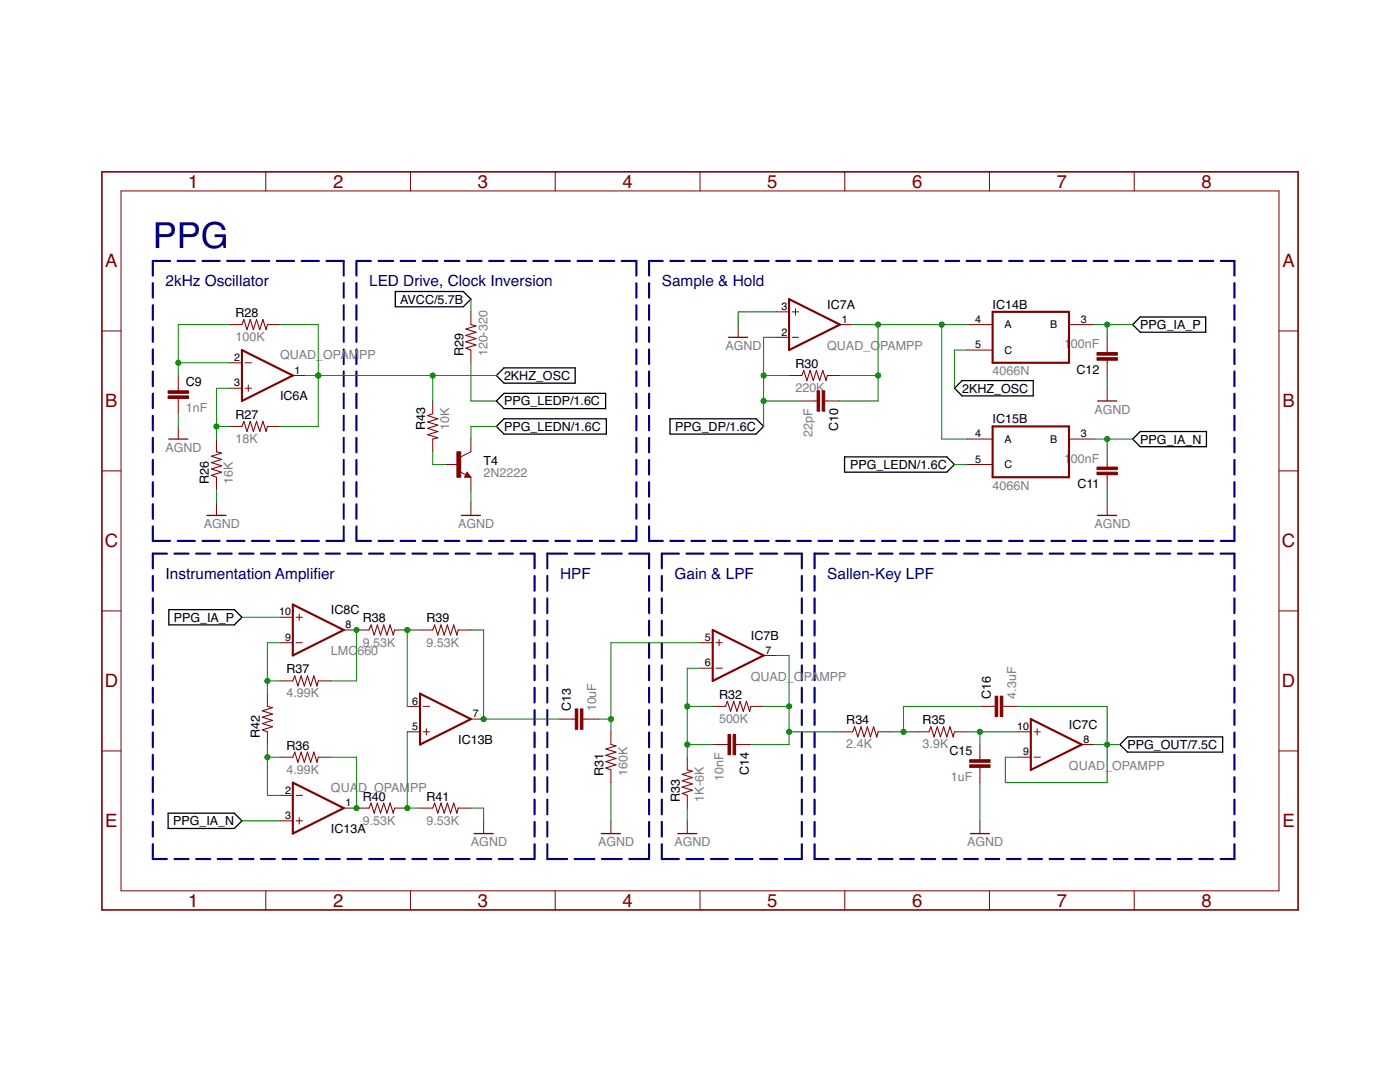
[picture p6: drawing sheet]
<svg xmlns="http://www.w3.org/2000/svg" width="279mm" height="216mm" viewBox="0 0 279 216" stroke-linecap="round" stroke-linejoin="round" font-family="sans-serif">
<g fill="none" stroke="#000080" stroke-width=".42">
<path d="M30.5 56.5v2.9M34 52.1h-3.5v2.9M35.5 52.1h3.4M40.4 52.1h3.4M45.3 52.1h3.5M50.3 52.1h3.4M55.2 52.1h3.5M60.2 52.1h3.4M65.2 52.1h3.4v2.9M68.6 56.5v2.9M71.1 56.5v2.9M74 52.1h-2.9v2.9"/>
<path d="M75.5 52.1h3M79.9 52.1h3M84.4 52.1h2.9M88.8 52.1h2.9M93.2 52.1h2.9M97.6 52.1h2.9M102 52.1h2.9M106.4 52.1h2.9M110.8 52.1h2.9M115.3 52.1h2.9M119.7 52.1h2.9M124.1 52.1h2.9v2.9"/>
<path d="M127 56.5v2.9M129.5 56.5v2.9M132.3 52.1h-2.8v2.9M133.8 52.1h2.7M138 52.1h2.7M142.2 52.1h2.7M146.4 52.1h2.8M150.7 52.1h2.7M154.9 52.1h2.7M159.1 52.1h2.7M163.3 52.1h2.8M167.6 52.1h2.7"/>
<path d="M171.8 52.1h2.7M176 52.1h2.8M180.3 52.1h2.7M184.5 52.1h2.7M188.7 52.1h2.7M192.9 52.1h2.7M197.1 52.1h2.8M201.4 52.1h2.7M205.6 52.1h2.7M209.8 52.1h2.8M214.1 52.1h2.7M218.3 52.1h2.7"/>
<path d="M222.5 52.1h2.7M226.7 52.1h2.7M230.9 52.1h2.8M235.2 52.1h2.7M239.4 52.1h2.7M243.6 52.1h2.8v2.9M246.4 56.5v2.9M30.5 60.9v2.9M30.5 65.3v2.9M30.5 69.7v2.9M30.5 74.1v2.9M30.5 78.5v2.9"/>
<path d="M68.6 60.9v2.9M68.6 65.3v2.9M68.6 69.7v2.9M68.6 74.1v2.9M68.6 78.5v2.9M71.1 60.9v2.9M71.1 65.3v2.9M71.1 69.7v2.9M71.1 74.1v2.9M71.1 78.5v2.9M127 60.9v2.9M127 65.3v2.9"/>
<path d="M127 69.7v2.9M127 74.1v2.9M127 78.5v2.9M129.5 60.9v2.9M129.5 65.3v2.9M129.5 69.7v2.9M129.5 74.1v2.9M129.5 78.5v2.9M246.4 60.9v2.9M246.4 65.3v2.9M246.4 69.7v2.9M246.4 74.1v2.9"/>
<path d="M246.4 78.5v2.9M30.5 83v2.9M30.5 87.4v2.9M30.5 91.8v2.9M30.5 96.2v2.9M68.6 83v2.9M68.6 87.4v2.9M68.6 91.8v2.9M68.6 96.2v2.9M71.1 83v2.9M71.1 87.4v2.9M71.1 91.8v2.9"/>
<path d="M71.1 96.2v2.9M127 83v2.9M127 87.4v2.9M127 91.8v2.9M127 96.2v2.9M129.5 83v2.9M129.5 87.4v2.9M129.5 91.8v2.9M129.5 96.2v2.9M246.4 83v2.9M246.4 87.4v2.9M246.4 91.8v2.9"/>
<path d="M246.4 96.2v2.9M30.5 100.6v2.9M30.5 105v2.9h3.5M30.5 114.9v3M30.5 119.4v2.9M33.3 110.5h-2.8v2.9M34.8 110.5h2.8M35.5 107.9h3.4M39.1 110.5h2.9M40.4 107.9h3.4M43.5 110.5h2.8M45.3 107.9h3.5"/>
<path d="M47.8 110.5h2.8M50.3 107.9h3.4M52.1 110.5h2.8M55.2 107.9h3.5M56.4 110.5h2.8M60.2 107.9h3.4M60.7 110.5h2.8M65 110.5h2.8M68.6 105v2.9h-3.4M68.6 100.6v2.9M69.3 110.5h2.9M71.1 105v2.9h2.9"/>
<path d="M71.1 100.6v2.9M73.7 110.5h2.8M75.5 107.9h3M78 110.5h2.8M79.9 107.9h3M82.3 110.5h2.8M84.4 107.9h2.9M86.6 110.5h2.8M88.8 107.9h2.9M90.9 110.5h2.8M93.2 107.9h2.9M95.2 110.5h2.8"/>
<path d="M97.6 107.9h2.9M99.5 110.5h2.9M102 107.9h2.9M103.9 110.5h2.8v2.9M106.4 107.9h2.9M106.7 114.9v3M106.7 119.4v2.9M109.2 114.9v3M109.2 119.4v2.9M110.8 107.9h2.9M113.2 110.5h-4v2.9M114.7 110.5h3.9"/>
<path d="M115.3 107.9h2.9M119.7 107.9h2.9M120.1 110.5h4M125.6 110.5h3.9v2.9M127 105v2.9h-2.9M127 100.6v2.9M129.5 105v2.9h2.8M129.5 100.6v2.9M129.5 114.9v3M129.5 119.4v2.9M132.1 114.9v3M132.1 119.4v2.9"/>
<path d="M133.8 107.9h2.7M135.5 110.5h-3.4v2.9M137 110.5h3.4M138 107.9h2.7M141.9 110.5h3.4M142.2 107.9h2.7M146.4 107.9h2.8M146.8 110.5h3.4M150.7 107.9h2.7M151.7 110.5h3.4M154.9 107.9h2.7M156.6 110.5h3.4v2.9"/>
<path d="M159.1 107.9h2.7M160 114.9v3M160 119.4v2.9M162.6 114.9v3M162.6 119.4v2.9M163.3 107.9h2.8M165.3 110.5h-2.7v2.9M166.8 110.5h2.8M167.6 107.9h2.7M171.1 110.5h2.7M171.8 107.9h2.7M175.3 110.5h2.8"/>
<path d="M176 107.9h2.8M179.6 110.5h2.8M180.3 107.9h2.7M183.9 110.5h2.7M184.5 107.9h2.7M188.2 110.5h2.7M188.7 107.9h2.7M192.4 110.5h2.8M192.9 107.9h2.7M196.7 110.5h2.7M197.1 107.9h2.8M200.9 110.5h2.8"/>
<path d="M201.4 107.9h2.7M205.2 110.5h2.8M205.6 107.9h2.7M209.5 110.5h2.7M209.8 107.9h2.8M213.7 110.5h2.8M214.1 107.9h2.7M218 110.5h2.8M218.3 107.9h2.7M222.3 110.5h2.7M222.5 107.9h2.7M226.5 110.5h2.8"/>
<path d="M226.7 107.9h2.7M230.8 110.5h2.8M230.9 107.9h2.8M235.1 110.5h2.7M235.2 107.9h2.7M239.3 110.5h2.8M239.4 107.9h2.7M243.6 110.5h2.8v2.9M246.4 105v2.9h-2.8M246.4 100.6v2.9M246.4 114.9v3M246.4 119.4v2.9"/>
<path d="M30.5 123.8v3M30.5 128.3v3M30.5 132.8v2.9M30.5 137.2v3M106.7 123.8v3M106.7 128.3v3M106.7 132.8v2.9M106.7 137.2v3M109.2 123.8v3M109.2 128.3v3M109.2 132.8v2.9M109.2 137.2v3"/>
<path d="M129.5 123.8v3M129.5 128.3v3M129.5 132.8v2.9M129.5 137.2v3M132.1 123.8v3M132.1 128.3v3M132.1 132.8v2.9M132.1 137.2v3M160 123.8v3M160 128.3v3M160 132.8v2.9M160 137.2v3"/>
<path d="M162.6 123.8v3M162.6 128.3v3M162.6 132.8v2.9M162.6 137.2v3M246.4 123.8v3M246.4 128.3v3M246.4 132.8v2.9M246.4 137.2v3M30.5 141.7v3M30.5 146.2v2.9M30.5 150.6v3M30.5 155.1v2.9"/>
<path d="M30.5 159.5v3M106.7 141.7v3M106.7 146.2v2.9M106.7 150.6v3M106.7 155.1v2.9M106.7 159.5v3M109.2 141.7v3M109.2 146.2v2.9M109.2 150.6v3M109.2 155.1v2.9M109.2 159.5v3M129.5 141.7v3"/>
<path d="M129.5 146.2v2.9M129.5 150.6v3M129.5 155.1v2.9M129.5 159.5v3M132.1 141.7v3M132.1 146.2v2.9M132.1 150.6v3M132.1 155.1v2.9M132.1 159.5v3M160 141.7v3M160 146.2v2.9M160 150.6v3"/>
<path d="M160 155.1v2.9M160 159.5v3M162.6 141.7v3M162.6 146.2v2.9M162.6 150.6v3M162.6 155.1v2.9M162.6 159.5v3M246.4 141.7v3M246.4 146.2v2.9M246.4 150.6v3M246.4 155.1v2.9M246.4 159.5v3"/>
<path d="M30.5 164v2.9M30.5 168.4v3h2.8M34.8 171.4h2.8M39.1 171.4h2.9M43.5 171.4h2.8M47.8 171.4h2.8M52.1 171.4h2.8M56.4 171.4h2.8M60.7 171.4h2.8M65 171.4h2.8M69.3 171.4h2.9M73.7 171.4h2.8"/>
<path d="M78 171.4h2.8M82.3 171.4h2.8M86.6 171.4h2.8M90.9 171.4h2.8M95.2 171.4h2.8M99.5 171.4h2.9M106.7 168.4v3h-2.8M106.7 164v2.9M109.2 168.4v3h4M109.2 164v2.9M114.7 171.4h3.9M120.1 171.4h4"/>
<path d="M129.5 164v2.9M129.5 168.4v3h-3.9M132.1 168.4v3h3.4M132.1 164v2.9M137 171.4h3.4M141.9 171.4h3.4M146.8 171.4h3.4M151.7 171.4h3.4M160 168.4v3h-3.4M160 164v2.9M162.6 168.4v3h2.7M162.6 164v2.9"/>
<path d="M166.8 171.4h2.8M171.1 171.4h2.7M175.3 171.4h2.8M179.6 171.4h2.8M183.9 171.4h2.7M188.2 171.4h2.7M192.4 171.4h2.8M196.7 171.4h2.7M200.9 171.4h2.8M205.2 171.4h2.8M209.5 171.4h2.7M213.7 171.4h2.8"/>
<path d="M218 171.4h2.8M222.3 171.4h2.7M226.5 171.4h2.8M230.8 171.4h2.8M235.1 171.4h2.7M239.3 171.4h2.8M246.4 164v2.9M246.4 168.4v3h-2.8"/>
</g>
<path d="M78.9 58.2h13.6l1.5 1.5-1.5 1.5h-13.6zM99.1 74.9l1.5-1.5h14.2v3.1h-14.2zM190.5 77.5l1.5-1.6h14.2v3.1h-14.2zM226 64.8l1.6-1.6h13v3.1h-13zM99.1 85.1l1.5-1.5h20.4v3h-20.4zM99.1 80l1.5-1.5h20.3v3h-20.3zM133.7 83.6h17.2l1.5 1.5-1.5 1.5h-17.2zM168.6 91.2h20.4l1.5 1.5-1.5 1.5h-20.4zM226 87.6l1.6-1.5h13.2v3h-13.2zM33.7 121.6h13.1l1.5 1.6-1.5 1.5h-13.1zM223.5 148.6l1.5-1.6h19v3.1h-19zM33.5 162.3h13.3l1.5 1.5-1.5 1.5h-13.3z" fill="none" stroke="#000" stroke-width=".25"/>
<path d="M20.3 34.3h238.8v147.3h-238.8z" fill="none" stroke="#800000" stroke-width=".32"/>
<g fill="none" stroke="#800000" stroke-width=".2">
<path d="M24.2 38.1h231v139.7h-231zM53 34.3v3.8M81.9 34.3v3.8M110.8 34.3v3.8M139.7 34.3v3.8M168.6 34.3v3.8M197.5 34.3v3.8M226.4 34.3v3.8M20.3 66h3.9M35.6 74.9v3.1M35.6 79.5v3M45.7 77.5h2.6"/>
<path d="M45.7 72.4h2.6M45.7 64.8h2.6M48.9 77.5h1.3M48.9 72.4h1.3M49.6 76.8v1.3M53.4 64.8h2.5M58.4 74.9h2.6M94 62.2v2.6M94 69.8v2.6M147.3 64.8v2.5M154.9 62.2h2.6M154.9 67.3h2.6"/>
<path d="M157.5 74.9h2.5M158.1 62.2h1.3M158.1 67.3h1.3M158.7 61.6v1.3M165.1 74.9h2.5M167.6 64.8h2.6M193 64.8h5.1M193 69.8h5.1M213.3 64.8h5.1M221 67.3v3.1M221 71.9v3M221 77.5v2.5"/>
<path d="M255.2 66h3.9M20.3 94h3.9M35.6 85.1v2.5M43.2 87.6v2.5M43.2 95.2v2.6M45.7 85.1h2.6M53.4 85.1h2.5M86.4 80v2.5M86.4 87.6v2.5M88.9 92.7h2.5M91.8 94.1l1.2 .6M93.2 94.2l.8 1h-1.3z"/>
<path d="M94 87.6v2.5l-2.1 1.1M94 95.2v2.6M160 80h3.1M164.6 80h3M193 92.7h5.1M193 87.6h5.1M213.3 87.6h5.1M221 90.1v3.1M221 94.7v3.1M255.2 94h3.9M43.2 100.3v2.5M94 100.3v2.5"/>
<path d="M221 100.3v2.5M20.3 121.9h3.9M53.4 138.4v2.5M55.9 128.2h2.5M55.9 123.2h2.5M55.9 135.9h2.5M59.1 128.2h1.2M59.1 123.2h1.2M59.7 122.5v1.3M63.5 135.9h2.6M68.6 125.7h5.1M78.7 125.7h2.6"/>
<path d="M83.8 125.7h2.6M91.4 125.7h2.6M139.7 128.2h2.5M139.7 133.3h2.5M142.9 128.2h1.2M142.9 133.3h1.2M143.5 127.6v1.3M152.4 130.8h2.5M255.2 121.9h3.9M20.3 149.8h3.9M53.4 146v2.6M55.9 151.1h2.5"/>
<path d="M55.9 158.7h2.5M59.1 158.7h1.2M63.5 151.1h2.6M81.3 146h2.5M81.3 140.9h2.5M84.5 146h1.2M84.5 140.9h1.2M85.1 145.4v1.3M94 143.5h2.5M111.8 143.5h3M116.3 143.5h3.1M121.9 146v2.6"/>
<path d="M121.9 153.6v2.6M137.2 151.1v2.5M137.2 158.7v2.5M142.2 148.6h3.1M142.2 140.9h2.6M146.8 148.6h3.1M149.9 140.9h2.5M167.6 146h2.6M175.2 146h2.6M182.9 146h2.5M190.5 146h2.5M195.6 140.9h3"/>
<path d="M195.6 148.6v3M195.6 153.1v3.1M200.1 140.9h3.1M203.2 146h2.5M203.2 151.1h2.5M206.4 146h1.2M206.4 151.1h1.2M207 145.4v1.3M215.9 148.6h2.5M255.2 149.8h3.9M53 177.8v3.8M55.9 163.8h2.5"/>
<path d="M59.1 163.8h1.2M59.7 163.2v1.2M68.6 161.2h5.1M78.7 161.2h2.6M81.9 177.8v3.8M83.8 161.2h2.6M91.4 161.2h2.6M96.5 163.8v2.5M110.8 177.8v3.8M121.9 163.8v2.5M137.2 163.8v2.5M139.7 177.8v3.8"/>
<path d="M168.6 177.8v3.8M195.6 163.8v2.5M197.5 177.8v3.8M226.4 177.8v3.8"/>
</g>
<path d="M157.5 59.7l10.1 5.1-10.1 5zM48.3 69.8l10.1 5.1-10.1 5.1zM198.1 62.2h15.2v10.2h-15.2zM198.1 85.1h15.2v10.1h-15.2zM58.4 120.6l10.2 5.1-10.2 5.1zM83.8 138.4l10.2 5.1-10.2 5.1zM142.2 125.7l10.2 5.1-10.2 5.1zM58.4 156.2l10.2 5-10.2 5.1zM205.7 143.5l10.2 5.1-10.2 5z" fill="none" stroke="#800000" stroke-width=".42"/>
<g fill="none" stroke="#800000" stroke-width=".21">
<path d="M48.3 64.8l.4-1 .6 2 .6-2 .7 2 .6-2 .6 2 .7-2 .6 2 .3-1M94 64.8l1 .2-2 .7 2 .6-2 .6 2 .7-2 .6 2 .6-2 .7 1 .3M160 74.9l.4-1 .6 2 .7-2 .6 2 .6-2 .7 2 .6-2 .6 2 .3-1M43.2 90.1l1 .3-2 .6 2 .7-2 .6 2 .6-2 .7 2 .6-2 .6 1 .4M48.3 85.1l.4-1 .6 2 .6-2 .7 2 .6-2 .6 2 .7-2 .6 2 .3-1M86.4 82.5l-1.1 .4 2.1 .7-2.1 .6 2.1 .6-2.1 .7 2.1 .6-2.1 .6 2.1 .7-1 .2M58.4 135.9l.4-1 .7 2 .6-2 .6 2 .7-2 .6 2 .6-2 .7 2 .2-1M73.7 125.7l.3-1 .7 2 .6-2 .6 2 .7-2 .6 2 .7-2 .6 2 .2-1M86.4 125.7l.3-1 .7 2 .6-2 .6 2 .7-2 .6 2 .7-2 .6 2 .2-1M53.4 140.9l1 .3-2.1 .6 2.1 .7-2.1 .6 2.1 .6-2.1 .7 2.1 .6-2.1 .6 1.1 .4M58.4 151.1l.4-1 .7 2 .6-2 .6 2 .7-2 .6 2 .6-2 .7 2 .2-1M121.9 148.6l1 .2-2 .7 2 .6-2 .6 2 .6-2 .7 2 .6-2 .6 1 .4"/>
<path d="M137.2 153.6l1 .3-2.1 .6 2.1 .7-2.1 .6 2.1 .6-2.1 .7 2.1 .6-2.1 .6 1.1 .4M144.8 140.9l.4-1 .6 2.1 .6-2.1 .7 2.1 .6-2.1 .6 2.1 .7-2.1 .6 2.1 .3-1.1M170.2 146l.4-1 .6 2 .6-2 .7 2 .6-2 .6 2 .6-2 .7 2 .2-1M185.4 146l.4-1 .6 2 .6-2 .7 2 .6-2 .7 2 .6-2 .6 2 .3-1M73.7 161.2l.3-1 .7 2.1 .6-2.1 .6 2.1 .7-2.1 .6 2.1 .7-2.1 .6 2.1 .2-1.1M86.4 161.2l.3-1 .7 2.1 .6-2.1 .6 2.1 .7-2.1 .6 2.1 .7-2.1 .6 2.1 .2-1.1"/>
</g>
<g fill="#800000" stroke="#800000" stroke-width=".2">
<path d="M33.5 79h4.1v.5h-4.1z"/>
<path d="M33.5 78h4.1v.5h-4.1z"/>
<path d="M163.1 78h.5v4h-.5z"/>
<path d="M164.1 78h.5v4h-.5z"/>
<path d="M218.9 93.2h4.1v.5h-4.1z"/>
<path d="M218.9 94.2h4.1v.5h-4.1z"/>
<path d="M218.9 70.4h4.1v.5h-4.1z"/>
<path d="M218.9 71.4h4.1v.5h-4.1z"/>
<path d="M115.8 141.5h.5v4h-.5z"/>
<path d="M114.8 141.5h.5v4h-.5z"/>
<path d="M145.3 146.5h.5v4.1h-.5z"/>
<path d="M146.3 146.5h.5v4.1h-.5z"/>
<path d="M193.5 152.6h4.1v.5h-4.1z"/>
<path d="M193.5 151.6h4.1v.5h-4.1z"/>
<path d="M199.6 138.9h.5v4.1h-.5z"/>
<path d="M198.6 138.9h.5v4.1h-.5z"/>
<path d="M91.2 90.1h.7v5.1h-.7z"/>
</g>
<path d="M145.4 67.3h3.8M33.7 87.6h3.8M93.2 94.7l.1 .3h-.3l.2-.5 .5 .6h-.7M219.1 80h3.8M41.3 102.8h3.8M92.1 102.8h3.8M219.1 102.8h3.8M94.6 166.3h3.8M120 166.3h3.8M135.3 166.3h3.8M193.7 166.3h3.8" fill="none" stroke="#800000" stroke-width=".25"/>
<g fill="none" stroke="#008000" stroke-width=".2">
<path d="M94 59.7v2.5M35.6 72.4h10.1M45.7 64.8h-10.1v10.1M45.7 77.5h-2.5v10.1M55.9 64.8h7.6v20.3h-7.6M61 74.9h38.1M86.4 74.9v5.1M94 72.4v7.6h5.1M152.4 74.9h5.1M154.9 67.3h-2.5v17.8M154.9 62.2h-7.6v2.6M167.6 74.9h7.6"/>
<path d="M170.2 64.8h22.8M175.2 64.8v15.2h-7.6M187.9 64.8v22.8h5.1M193 69.8h-2.5v7.7M218.4 64.8h7.6M221 64.8v2.5M221 74.9v2.6M35.6 82.5v2.6M43.2 85.1h2.5M43.2 97.8v2.5M86.4 90.1v2.6h2.5M94 97.8v2.5"/>
<path d="M99.1 85.1h-5.1v2.5M152.4 80h7.6M190.5 92.7h2.5M218.4 87.6h7.6M221 87.6v2.5M221 97.8v2.5M48.3 123.2h7.6M53.4 135.9h2.5M55.9 128.2h-2.5v10.2M71.1 125.7v10.2h-5M83.8 125.7h-2.5v15.2M94 125.7h2.5v17.8h15.3"/>
<path d="M139.7 128.2h-17.8v17.8M139.7 133.3h-2.5v17.8M154.9 130.8h2.6v17.8h-7.6M53.4 148.6v10.1h2.5M53.4 151.1h2.5M66.1 151.1h5v10.1M81.3 146v15.2h2.5M119.4 143.5h2.5M121.9 156.2v7.6M137.2 148.6h5M137.2 140.9h5M152.4 140.9h5.1"/>
<path d="M157.5 146h10.1M177.8 146h5.1M193 146h10.2M195.6 140.9h-15.3v5.1M195.6 146v2.6M195.6 156.2v7.6M203.2 140.9h17.8v15.3h-20.4v-5.1h2.6M218.4 148.6h5.1M48.3 163.8h7.6M94 161.2h2.5v2.6M137.2 161.2v2.6"/>
</g>
<g fill="#008000" stroke="#008000" stroke-width=".2">
<circle cx="53.4" cy="151.1" r=".51"/>
<circle cx="71.1" cy="161.2" r=".51"/>
<circle cx="81.3" cy="161.2" r=".51"/>
<circle cx="53.4" cy="135.9" r=".51"/>
<circle cx="71.1" cy="125.7" r=".51"/>
<circle cx="221" cy="64.8" r=".51"/>
<circle cx="81.3" cy="125.7" r=".51"/>
<circle cx="96.5" cy="143.5" r=".51"/>
<circle cx="35.6" cy="72.4" r=".51"/>
<circle cx="63.5" cy="74.9" r=".51"/>
<circle cx="86.4" cy="74.9" r=".51"/>
<circle cx="43.2" cy="85.1" r=".51"/>
<circle cx="152.4" cy="74.9" r=".51"/>
<circle cx="152.4" cy="80" r=".51"/>
<circle cx="175.2" cy="74.9" r=".51"/>
<circle cx="175.2" cy="64.8" r=".51"/>
<circle cx="187.9" cy="64.8" r=".51"/>
<circle cx="121.9" cy="143.5" r=".51"/>
<circle cx="137.2" cy="148.6" r=".51"/>
<circle cx="137.2" cy="140.9" r=".51"/>
<circle cx="157.5" cy="140.9" r=".51"/>
<circle cx="157.5" cy="146" r=".51"/>
<circle cx="180.3" cy="146" r=".51"/>
<circle cx="195.6" cy="146" r=".51"/>
<circle cx="221" cy="148.6" r=".51"/>
<circle cx="221" cy="87.6" r=".51"/>
</g>
<text font-size="7.2" fill="#000080" x="30.5" y="49.5">PPG</text>
<g font-size="3.7" fill="#800000">
<text x="37.6" y="37.5">1</text>
<text x="66.5" y="37.5">2</text>
<text x="95.4" y="37.5">3</text>
<text x="124.2" y="37.5">4</text>
<text x="153.1" y="37.5">5</text>
<text x="182" y="37.5">6</text>
<text x="210.9" y="37.5">7</text>
<text x="239.8" y="37.5">8</text>
<text x="21" y="53.4">A</text>
<text x="255.9" y="53.4">A</text>
<text x="21" y="81.3">B</text>
<text x="255.9" y="81.3">B</text>
<text x="20.9" y="109.2">C</text>
<text x="255.8" y="109.2">C</text>
<text x="20.9" y="137.2">D</text>
<text x="255.8" y="137.2">D</text>
<text x="21" y="165.1">E</text>
<text x="255.9" y="165.1">E</text>
<text x="37.6" y="181">1</text>
<text x="66.5" y="181">2</text>
<text x="95.4" y="181">3</text>
<text x="124.2" y="181">4</text>
<text x="153.1" y="181">5</text>
<text x="182" y="181">6</text>
<text x="210.9" y="181">7</text>
<text x="239.8" y="181">8</text>
</g>
<g font-size="3.1" fill="#000080">
<text x="33" y="57.1">2kHz Oscillator</text>
<text x="73.7" y="57.1">LED Drive, Clock Inversion</text>
<text x="132.1" y="57.1">Sample &amp; Hold</text>
<text x="33" y="115.5">Instrumentation Amplifer</text>
<text x="62.6" y="115.5">i</text>
<text x="111.8" y="115.5">HPF</text>
<text x="134.6" y="115.5">Gain &amp; LPF</text>
<text x="165.1" y="115.5">Sallen-Key LPF</text>
</g>
<g font-size="2.5">
<text x="47" y="63.3">R28</text>
<text x="79.9" y="60.6">AVCC/5.7B</text>
<text x="165.1" y="61.6">IC7A</text>
<text x="198.1" y="61.6">IC14B</text>
<text x="227.6" y="65.7">PPG_IA_P</text>
<text x="92.5" y="71.1" transform="rotate(-90 92.5 71.1)">R29</text>
<text x="37.1" y="77.1">C9</text>
<text x="100.6" y="75.8">2KHZ_OSC</text>
<text x="158.7" y="73.4">R30</text>
<text x="214.9" y="74.5">C12</text>
<text x="47" y="83.6">R27</text>
<text x="55.9" y="79.9">IC6A</text>
<text x="100.6" y="80.9">PPG_LEDP/1.6C</text>
<text x="192" y="78.4">2KHZ_OSC</text>
<text x="84.9" y="85.8" transform="rotate(-90 84.9 85.8)">R43</text>
<text x="100.6" y="86">PPG_LEDN/1.6C</text>
<text x="134.8" y="86">PPG_DP/1.6C</text>
<text x="167.3" y="86.1" transform="rotate(-90 167.3 86.1)">C10</text>
<text x="198.1" y="84.4">IC15B</text>
<text x="227.6" y="88.5">PPG_IA_N</text>
<text x="96.5" y="92.7">T4</text>
<text x="169.7" y="93.6">PPG_LEDN/1.6C</text>
<text x="41.7" y="96.5" transform="rotate(-90 41.7 96.5)">R26</text>
<text x="215" y="97.4">C11</text>
<text x="34.7" y="124.1">PPG_IA_P</text>
<text x="66.1" y="122.5">IC8C</text>
<text x="72.4" y="124.2">R38</text>
<text x="85.1" y="124.2">R39</text>
<text x="149.9" y="127.6">IC7B</text>
<text x="57.2" y="134.4">R37</text>
<text x="113.9" y="142" transform="rotate(-90 113.9 142)">C13</text>
<text x="143.5" y="139.4">R32</text>
<text x="197.7" y="139.4" transform="rotate(-90 197.7 139.4)">C16</text>
<text x="51.9" y="147.3" transform="rotate(-90 51.9 147.3)">R42</text>
<text x="57.2" y="149.6">R36</text>
<text x="91.4" y="148.4">IC13B</text>
<text x="168.9" y="144.5">R34</text>
<text x="184.1" y="144.5">R35</text>
<text x="213.3" y="145.4">IC7C</text>
<text x="225" y="149.4">PPG_OUT/7.5C</text>
<text x="120.4" y="154.9" transform="rotate(-90 120.4 154.9)">R31</text>
<text x="149.5" y="154.7" transform="rotate(-90 149.5 154.7)">C14</text>
<text x="189.5" y="150.7">C15</text>
<text x="72.4" y="159.8">R40</text>
<text x="85.1" y="159.8">R41</text>
<text x="135.7" y="160" transform="rotate(-90 135.7 160)">R33</text>
<text x="34.5" y="164.7">PPG_IA_N</text>
<text x="66.1" y="166.2">IC13A</text>
</g>
<g font-size="2.5" fill="#808080">
<text x="47" y="68.1">100K</text>
<text x="55.9" y="71.6">QUAD_OPAM</text>
<text x="71.7" y="71.6">PP</text>
<text x="97.3" y="71.1" transform="rotate(-90 97.3 71.1)">120-320</text>
<text x="144.8" y="69.8">AGND</text>
<text x="165.1" y="69.8">QUAD_O</text>
<text x="175.6" y="69.8">PAMPP</text>
<text x="212.3" y="69.5">1</text>
<text x="213.7" y="69.5">00nF</text>
<text x="198.1" y="74.9">4066N</text>
<text x="37.1" y="82.2">1nF</text>
<text x="158.7" y="78.2">220K</text>
<text x="218.4" y="82.5">AGND</text>
<text x="47" y="88.4">18K</text>
<text x="89.7" y="85.7" transform="rotate(-90 89.7 85.7)">10K</text>
<text x="162.2" y="87.2" transform="rotate(-90 162.2 87.2)">22pF</text>
<text x="33" y="90.2">AGND</text>
<text x="96.5" y="95.2">2N2222</text>
<text x="212.3" y="92.3">1</text>
<text x="213.7" y="92.3">00nF</text>
<text x="46.5" y="96.5" transform="rotate(-90 46.5 96.5)">16K</text>
<text x="198.1" y="97.8">4066N</text>
<text x="40.7" y="105.4">AGND</text>
<text x="91.4" y="105.4">AGND</text>
<text x="218.4" y="105.4">AGND</text>
<text x="66.1" y="130.8">LMC</text>
<text x="71.3" y="130.8">660</text>
<text x="72.4" y="129">9.53K</text>
<text x="85.1" y="129">9.53K</text>
<text x="149.9" y="135.9">QUAD_OPAMPP</text>
<text x="57.2" y="139.2">4.99K</text>
<text x="119" y="142" transform="rotate(-90 119 142)">10uF</text>
<text x="202.8" y="139.4" transform="rotate(-90 202.8 139.4)">4.3uF</text>
<text x="143.5" y="144.2">500K</text>
<text x="168.9" y="149.3">2.4K</text>
<text x="184.1" y="149.3">3.9K</text>
<text x="57.2" y="154.4">4.99K</text>
<text x="125.2" y="154.9" transform="rotate(-90 125.2 154.9)">160K</text>
<text x="144.4" y="155.8" transform="rotate(-90 144.4 155.8)">10nF</text>
<text x="189.7" y="155.8">1uF</text>
<text x="213.3" y="153.6">QUAD_OPAMPP</text>
<text x="66.1" y="158">QUA</text>
<text x="71.5" y="158">D_OPAM</text>
<text x="81.8" y="158">PP</text>
<text x="140.5" y="160" transform="rotate(-90 140.5 160)">1K-6K</text>
<text x="72.4" y="164.6">9.53K</text>
<text x="85.1" y="164.6">9.53K</text>
<text x="94" y="168.9">AGND</text>
<text x="119.4" y="168.9">AGND</text>
<text x="134.6" y="168.9">AGND</text>
<text x="193" y="168.9">AGND</text>
</g>
<g font-size="2.1">
<text x="155.9" y="61.9">3</text>
<text x="168" y="64.4">1</text>
<text x="194.6" y="64.4">4</text>
<text x="200.4" y="65.5">A</text>
<text x="209.6" y="65.5">B</text>
<text x="215.7" y="64.4">3</text>
<text x="155.9" y="67">2</text>
<text x="194.6" y="69.5">5</text>
<text x="200.4" y="70.6">C</text>
<text x="46.7" y="72">2</text>
<text x="46.7" y="77.1">3</text>
<text x="58.8" y="74.6">1</text>
<text x="194.6" y="87.3">4</text>
<text x="200.4" y="88.4">A</text>
<text x="209.6" y="88.4">B</text>
<text x="215.7" y="87.3">3</text>
<text x="194.6" y="92.3">5</text>
<text x="200.4" y="93.5">C</text>
<text x="55.7" y="122.8">10</text>
<text x="68.9" y="125.4">8</text>
<text x="56.9" y="127.9">9</text>
<text x="140.7" y="127.9">5</text>
<text x="152.7" y="130.4">7</text>
<text x="140.7" y="133">6</text>
<text x="82.3" y="140.6">6</text>
<text x="94.3" y="143.1">7</text>
<text x="82.3" y="145.7">5</text>
<text x="203" y="145.7">10</text>
<text x="216.2" y="148.2">8</text>
<text x="204.2" y="150.7">9</text>
<text x="56.9" y="158.4">2</text>
<text x="68.9" y="160.9">1</text>
<text x="56.9" y="163.4">3</text>
</g>
</svg>
